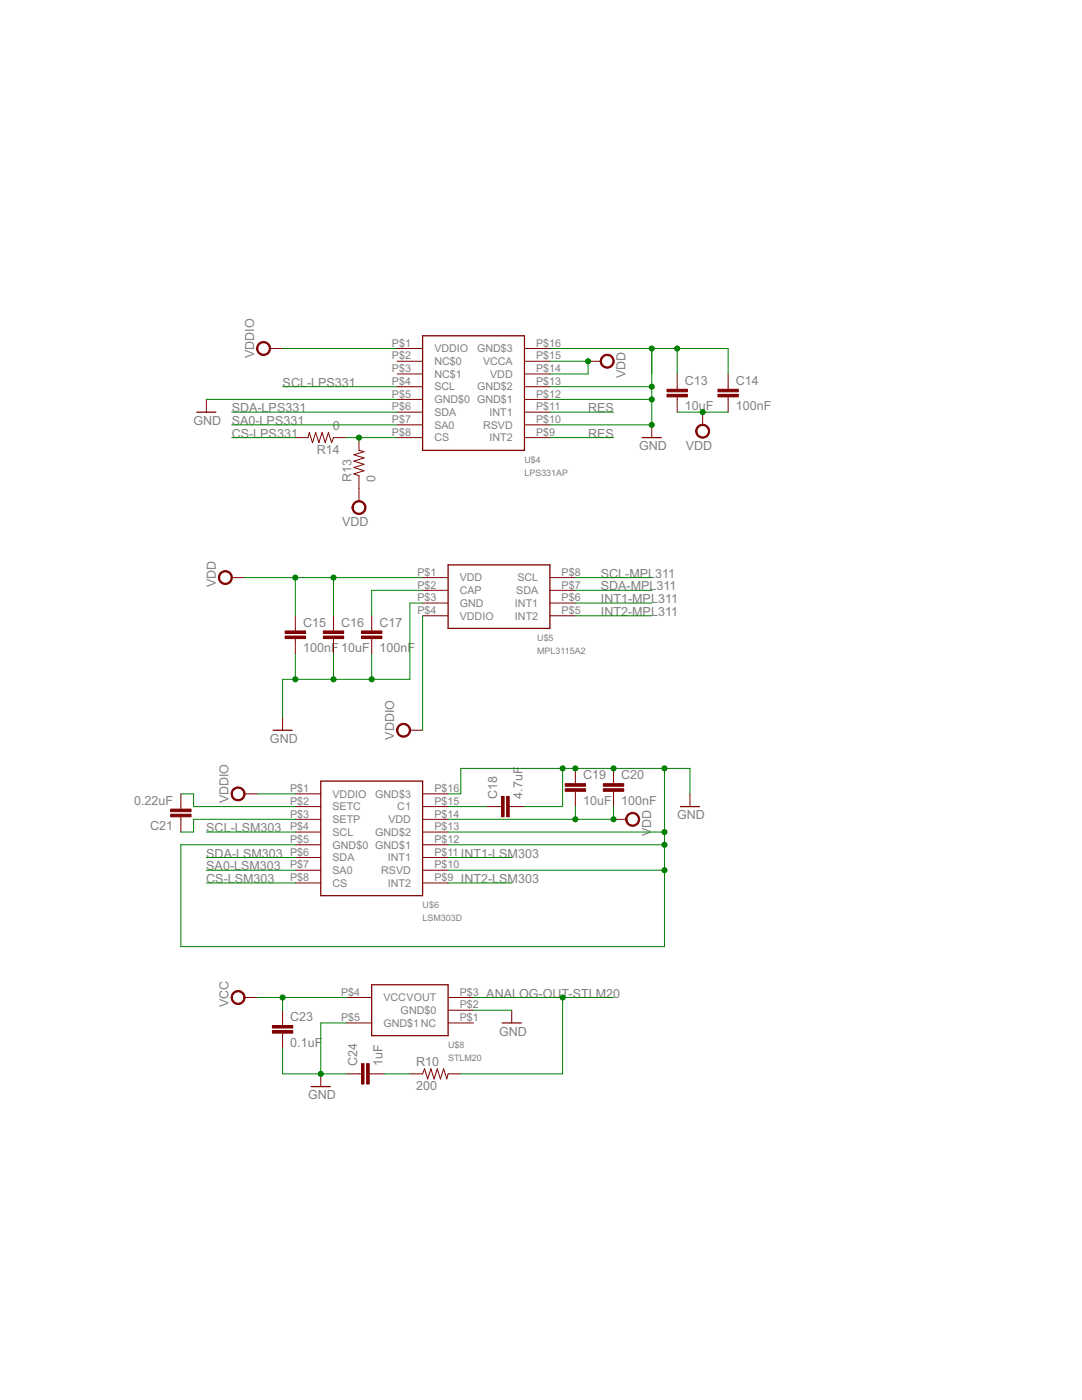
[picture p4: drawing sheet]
<svg xmlns="http://www.w3.org/2000/svg" width="216mm" height="279mm" viewBox="0 0 216 279" stroke-linecap="round" stroke-linejoin="round" font-family="sans-serif">
<path d="M84.3 67h20.3v22.9h-20.3zM39.3 82.3h3.8M128.1 87.3h3.9M89.4 112.7h20.3v12.7h-20.3zM54.5 145.7h3.8M64 155.9h20.3v22.9h-20.3zM135.8 161h3.8M74.2 196.5h15.2v10.2h-15.2zM62.1 216.9h3.8M100.2 204.2h3.8" fill="none" stroke="#800000" stroke-width=".25"/>
<g fill="none" stroke="#800000" stroke-width=".2">
<path d="M41.2 79.7v2.6M53.9 69.6h2.5M79.2 69.6h5.1M79.2 72.1h5.1M79.2 74.6h5.1M79.2 77.2h5.1M79.2 79.7h5.1M104.6 69.6h5.1M104.6 72.1h5.1M104.6 74.6h5.1M104.6 77.2h5.1M104.6 79.7h5.1"/>
<path d="M117.3 72.1h2.6M135.1 74.6v3.1M135.1 79.2v3.1M145.3 74.6v3.1M145.3 79.2v3.1M58.9 87.3h2.6l.2-1 .7 2 .6-2 .6 2 .7-2 .6 2 .6-2 .7 2 .3-1h2.6M71.6 87.3v2.6l1 .2-2 .7 2 .6-2 .6 2 .7-2 .6 2 .6-2 .7 1 .4v5M79.2 82.3h5.1M79.2 84.8h5.1M79.2 87.3h5.1M104.6 82.3h5.1M104.6 84.8h5.1"/>
<path d="M104.6 87.3h5.1M130 84.8v2.5M140.2 82.3v2.5M46.2 115.3h2.6M84.3 115.3h5.1M84.3 117.8h5.1M109.7 115.3h5.1M109.7 117.8h5.1M58.9 122.9v3M58.9 127.4v3.1M66.5 122.9v3M66.5 127.4v3.1"/>
<path d="M74.2 122.9v3M74.2 127.4v3.1M84.3 120.4h5.1M84.3 122.9h5.1M109.7 120.4h5.1M109.7 122.9h5.1M36.1 158.4v3.1M48.8 158.4h2.5M56.4 143.2v2.5M58.9 158.4h5.1M81.8 145.7h2.5M84.3 158.4h5.1"/>
<path d="M114.8 153.4v3M114.8 157.9v3.1M122.4 153.4v3M122.4 157.9v3.1M137.7 158.4v2.6M36.1 163v3.1M58.9 161h5.1M58.9 163.5h5.1M58.9 166.1h5.1M58.9 168.6h5.1M58.9 171.1h5.1M58.9 173.7h5.1"/>
<path d="M58.9 176.2h5.1M84.3 161h5.1M84.3 163.5h5.1M84.3 166.1h5.1M84.3 168.6h5.1M84.3 171.1h5.1M84.3 173.7h5.1M84.3 176.2h5.1M97 161h3.1M101.6 161h3M122.4 163.5h2.6M48.8 199.1h2.5"/>
<path d="M69.1 199.1h5.1M89.4 199.1h5.1M56.4 201.6v3.1M56.4 206.2v3M64 214.3v2.6M69.1 204.2h5.1M69.1 214.3h3M73.7 214.3h3M81.8 214.3h2.5l.4-1 .6 2 .7-2 .6 2 .6-2 .7 2 .6-2 .7 2 .2-1h2.5M89.4 204.2h5.1M89.4 201.6h5.1M102.1 201.6v2.6"/>
</g>
<g fill="#800000" stroke="#800000" stroke-width=".2">
<path d="M120.1 71.1a1.39 1.39 0 0 1 2.2 .3 1.39 1.39 0 0 1-.8 2 1.39 1.39 0 0 1-1.7-1.3h.2a1.15 1.15 0 0 1 1.6-1.1 1.15 1.15 0 0 1 .3 1.9 1.15 1.15 0 0 1-1.8-.5l-.1-.3h-.2z" fill-rule="evenodd"/>
<path d="M51.6 68.6a1.4 1.4 0 0 1 2.2 .2 1.4 1.4 0 0 1-.8 2.1 1.4 1.4 0 0 1-1.8-1.3h.3a1.14 1.14 0 0 1 1.6-1 1.14 1.14 0 0 1 .2 1.9 1.14 1.14 0 0 1-1.8-.7v-.2h-.3z" fill-rule="evenodd"/>
<path d="M139.2 85.1a1.4 1.4 0 0 1 2.2 .2 1.4 1.4 0 0 1-.8 2.1 1.4 1.4 0 0 1-1.8-1.3h.3a1.15 1.15 0 0 1 1.6-1.1 1.15 1.15 0 0 1 .3 1.9 1.15 1.15 0 0 1-1.9-.6v-.2h-.3z" fill-rule="evenodd"/>
<path d="M43.9 114.3a1.4 1.4 0 0 1 2.3 .2 1.4 1.4 0 0 1-.8 2.1 1.4 1.4 0 0 1-1.8-1.3h.2a1.14 1.14 0 0 1 1.7-1 1.14 1.14 0 0 1 .2 1.9 1.14 1.14 0 0 1-1.8-.7l-.1-.2h-.2z" fill-rule="evenodd"/>
<path d="M79.5 144.8a1.4 1.4 0 0 1 2.2 .2 1.4 1.4 0 0 1-.8 2.1 1.4 1.4 0 0 1-1.8-1.4h.3a1.15 1.15 0 0 1 1.6-1 1.15 1.15 0 0 1 .3 1.9 1.15 1.15 0 0 1-1.9-.6v-.3h-.3z" fill-rule="evenodd"/>
<path d="M125.2 162.6a1.4 1.4 0 0 1 2.2 .2 1.4 1.4 0 0 1-.8 2.1 1.4 1.4 0 0 1-1.8-1.4h.3a1.15 1.15 0 0 1 1.6-1 1.15 1.15 0 0 1 .3 1.9 1.15 1.15 0 0 1-1.9-.6v-.3h-.3z" fill-rule="evenodd"/>
<path d="M46.5 157.5a1.4 1.4 0 0 1 2.2 .2 1.4 1.4 0 0 1-.8 2.1 1.4 1.4 0 0 1-1.8-1.4h.3a1.14 1.14 0 0 1 1.7-.9 1.14 1.14 0 0 1 .1 1.9 1.14 1.14 0 0 1-1.8-.7v-.3h-.3z" fill-rule="evenodd"/>
<path d="M46.5 198.1a1.4 1.4 0 0 1 2.2 .2 1.4 1.4 0 0 1-.8 2.1 1.4 1.4 0 0 1-1.8-1.3h.3a1.14 1.14 0 0 1 1.7-1 1.14 1.14 0 0 1 .1 2 1.14 1.14 0 0 1-1.8-.7v-.3h-.3z" fill-rule="evenodd"/>
<path d="M70.6 100.3a1.4 1.4 0 0 1 2.2 .3 1.4 1.4 0 0 1-.8 2 1.4 1.4 0 0 1-1.8-1.3h.3a1.15 1.15 0 0 1 1.6-1.1 1.15 1.15 0 0 1 .3 1.9 1.15 1.15 0 0 1-1.9-.5v-.3h-.3z" fill-rule="evenodd"/>
</g>
<g fill="#800000" stroke="#800000" stroke-width=".2">
<path d="M133.1 78.7h4.1v.5h-4.1z"/>
<path d="M133.1 77.7h4.1v.5h-4.1z"/>
<path d="M143.3 78.7h4v.5h-4z"/>
<path d="M143.3 77.7h4v.5h-4z"/>
<path d="M56.9 126.9h4.1v.5h-4.1z"/>
<path d="M56.9 125.9h4.1v.5h-4.1z"/>
<path d="M64.5 126.9h4.1v.5h-4.1z"/>
<path d="M64.5 125.9h4.1v.5h-4.1z"/>
<path d="M72.1 126.9h4.1v.5h-4.1z"/>
<path d="M72.1 125.9h4.1v.5h-4.1z"/>
<path d="M101.1 158.9h.5v4.1h-.5z"/>
<path d="M100.1 158.9h.5v4.1h-.5z"/>
<path d="M112.8 157.4h4v.5h-4z"/>
<path d="M112.8 156.4h4v.5h-4z"/>
<path d="M120.4 157.4h4.1v.5h-4.1z"/>
<path d="M120.4 156.4h4.1v.5h-4.1z"/>
<path d="M34.1 161.5h4v.5h-4z"/>
<path d="M34.1 162.5h4v.5h-4z"/>
<path d="M54.4 205.7h4v.5h-4z"/>
<path d="M54.4 204.7h4v.5h-4z"/>
<path d="M73.2 212.3h.5v4h-.5z"/>
<path d="M72.1 212.3h.5v4h-.5z"/>
</g>
<g fill="none" stroke="#008000" stroke-width=".2">
<path d="M41.2 79.7h38M56.4 69.6h22.8M56.4 77.2h22.8M109.7 69.6h35.6v5M109.7 77.2h20.3M109.7 79.7h20.3M109.7 72.1h7.6v2.5h-7.6M130 69.6v15.2h-20.3M135.1 69.6v5M46.2 84.8h33M46.2 82.3h33M46.2 87.3h12.7"/>
<path d="M69.1 87.3h10.1M109.7 82.3h12.7M109.7 87.3h12.7M135.1 82.3h10.2M48.8 115.3h35.5M58.9 115.3v7.6M66.5 115.3v7.6M84.3 117.8h-10.1v5.1M114.8 115.3h15.2M114.8 117.8h15.2M58.9 130.5v5.1M66.5 130.5v5.1"/>
<path d="M74.2 130.5v5.1M84.3 120.4h-2.5v15.2h-25.4v7.6M84.3 122.9v22.8M114.8 120.4h15.2M114.8 122.9h15.2M36.1 158.4h2.5v2.6h20.3M51.3 158.4h7.6M89.4 158.4h2.5v-5h45.8v5M112.3 153.4v7.6h-7.7M132.6 153.4v35.5h-96.5v-20.3h22.8M41.2 166.1h17.7M41.2 173.7h17.7"/>
<path d="M41.2 171.1h17.7M41.2 176.2h17.7M58.9 163.5h-20.3v2.6h-2.5M89.4 161h7.6M89.4 166.1h43.2M89.4 168.6h43.2M89.4 173.7h43.2M89.4 171.1h12.7M89.4 176.2h12.7M114.8 161v2.5M122.4 161v2.5h-33M51.3 199.1h17.8"/>
<path d="M56.4 199.1v2.5M94.5 199.1h27.9M112.3 199.1v15.2h-20.4M56.4 209.2v5.1h12.7M69.1 204.2h-5.1v10.1M76.7 214.3h5.1M94.5 201.6h7.6"/>
</g>
<g fill="#008000" stroke="#008000" stroke-width=".2">
<circle cx="130" cy="77.2" r=".51"/>
<circle cx="130" cy="79.7" r=".51"/>
<circle cx="130" cy="84.8" r=".51"/>
<circle cx="130" cy="69.6" r=".51"/>
<circle cx="135.1" cy="69.6" r=".51"/>
<circle cx="74.2" cy="135.6" r=".51"/>
<circle cx="66.5" cy="135.6" r=".51"/>
<circle cx="58.9" cy="135.6" r=".51"/>
<circle cx="112.3" cy="153.4" r=".51"/>
<circle cx="132.6" cy="166.1" r=".51"/>
<circle cx="132.6" cy="168.6" r=".51"/>
<circle cx="132.6" cy="173.7" r=".51"/>
<circle cx="132.6" cy="153.4" r=".51"/>
<circle cx="114.8" cy="153.4" r=".51"/>
<circle cx="122.4" cy="153.4" r=".51"/>
<circle cx="64" cy="214.3" r=".51"/>
<circle cx="117.3" cy="72.1" r=".51"/>
<circle cx="140.2" cy="82.3" r=".51"/>
<circle cx="58.9" cy="115.3" r=".51"/>
<circle cx="66.5" cy="115.3" r=".51"/>
<circle cx="114.8" cy="163.5" r=".51"/>
<circle cx="122.4" cy="163.5" r=".51"/>
<circle cx="71.6" cy="87.3" r=".51"/>
<circle cx="56.4" cy="199.1" r=".51"/>
<circle cx="112.3" cy="199.1" r=".51"/>
</g>
<g font-size="2.8" fill="#808080">
<text x="50.7" y="71.5" transform="rotate(-90 50.7 71.5)">VDDIO</text>
<text x="56.4" y="77.2">SCL-LPS331</text>
<text x="124.8" y="75.5" transform="rotate(-90 124.8 75.5)">VDD</text>
<text x="136.7" y="76.8">C13</text>
<text x="146.8" y="76.8">C14</text>
<text x="46.2" y="82.2">SDA-LPS331</text>
<text x="117.4" y="82.2">RES</text>
<text x="136.7" y="81.9">10uF</text>
<text x="146.8" y="81.9">100nF</text>
<text x="38.6" y="84.8">GND</text>
<text x="46.2" y="84.8">SA0-LPS331</text>
<text x="46.2" y="87.3">CS-LPS331</text>
<text x="66.4" y="85.8">0</text>
<text x="117.4" y="87.3">RES</text>
<text x="127.5" y="89.9">GND</text>
<text x="136.8" y="89.7">VDD</text>
<text x="63.2" y="90.6">R14</text>
<text x="70.1" y="96.2" transform="rotate(-90 70.1 96.2)">R13</text>
<text x="74.9" y="96.2" transform="rotate(-90 74.9 96.2)">0</text>
<text x="68.3" y="105">VDD</text>
<text x="43.1" y="117.2" transform="rotate(-90 43.1 117.2)">VDD</text>
<text x="119.9" y="115.3">SCL-MPL311</text>
<text x="119.9" y="117.8">SDA-MPL311</text>
<text x="60.5" y="125">C15</text>
<text x="68.1" y="125">C16</text>
<text x="75.7" y="125">C17</text>
<text x="119.9" y="120.3">INT1-MPL311</text>
<text x="119.9" y="122.9">INT2-MPL311</text>
<text x="60.5" y="130.1">100nF 10uF</text>
<text x="75.7" y="130.1">100nF</text>
<text x="53.9" y="148.3">GND</text>
<text x="78.6" y="147.6" transform="rotate(-90 78.6 147.6)">VDDIO</text>
<text x="116.3" y="155.5">C19</text>
<text x="124" y="155.5">C20</text>
<text x="26.7" y="160.6">0.22uF</text>
<text x="45.6" y="160.3" transform="rotate(-90 45.6 160.3)">VDDIO</text>
<text x="99.2" y="159.5" transform="rotate(-90 99.2 159.5)">C18</text>
<text x="104.3" y="159.5" transform="rotate(-90 104.3 159.5)">4.7uF</text>
<text x="116.3" y="160.6">10uF</text>
<text x="124" y="160.6">100nF</text>
<text x="30" y="165.7">C21</text>
<text x="41.2" y="166.1">SCL-LSM303</text>
<text x="129.9" y="166.9" transform="rotate(-90 129.9 166.9)">V</text>
<text x="129.9" y="165.2" transform="rotate(-90 129.9 165.2)">DD</text>
<text x="135.1" y="163.5">GND</text>
<text x="41.2" y="173.7">SA0-LSM303</text>
<text x="41.2" y="171.1">SDA-LSM303</text>
<text x="92" y="171.1">INT1-LSM303</text>
<text x="41.2" y="176.2">CS-LSM303</text>
<text x="92" y="176.2">INT2-LSM303</text>
<text x="45.6" y="201" transform="rotate(-90 45.6 201)">VCC</text>
<text x="57.9" y="203.8">C23</text>
<text x="97" y="199.1">ANALOG-OUT-STLM20</text>
<text x="57.9" y="208.9">0.1uF</text>
<text x="99.6" y="206.7">GND</text>
<text x="71.3" y="212.8" transform="rotate(-90 71.3 212.8)">C24</text>
<text x="76.3" y="212.8" transform="rotate(-90 76.3 212.8)">1uF</text>
<text x="83.1" y="212.8">R10</text>
<text x="61.5" y="219.4">GND</text>
<text x="83.1" y="217.6">200</text>
</g>
<g font-size="2.4" fill="#808080">
<text x="78.2" y="69.2">P$1</text>
<text x="78.2" y="71.7">P$2</text>
<text x="86.7" y="70.3">VDDIO</text>
<text x="95.2" y="70.3">GND$3</text>
<text x="107" y="71.7">P$15</text>
<text x="107" y="69.2">P$16</text>
<text x="78.2" y="74.3">P$3</text>
<text x="78.2" y="76.8">P$4</text>
<text x="86.7" y="72.8">NC$0</text>
<text x="86.7" y="75.4">NC$1</text>
<text x="86.7" y="77.9">SCL</text>
<text x="95.2" y="77.9">GND$2</text>
<text x="96.4" y="72.9">VCCA</text>
<text x="97.8" y="75.4">VDD</text>
<text x="107" y="76.8">P$13</text>
<text x="107" y="74.3">P$14</text>
<text x="78.2" y="79.4">P$5</text>
<text x="78.2" y="81.9">P$6</text>
<text x="86.7" y="80.5">GND$0 GND$1</text>
<text x="86.7" y="83">SDA</text>
<text x="97.7" y="83">INT1</text>
<text x="107" y="81.9">P$11</text>
<text x="107" y="79.4">P$12</text>
<text x="78.2" y="84.4">P$7</text>
<text x="78.2" y="87">P$8</text>
<text x="86.7" y="85.5">SA0</text>
<text x="86.7" y="88.1">CS</text>
<text x="96.4" y="85.5">RSVD</text>
<text x="97.7" y="88.1">INT2</text>
<text x="107" y="87">P$9</text>
<text x="107" y="84.4">P$10</text>
<text x="83.3" y="114.9">P$1</text>
<text x="83.3" y="117.4">P$2</text>
<text x="83.3" y="120">P$3</text>
<text x="91.8" y="116">VDD</text>
<text x="91.8" y="118.6">CAP</text>
<text x="103" y="118.6">SDA</text>
<text x="103.2" y="116">SCL</text>
<text x="112.1" y="120">P$6</text>
<text x="112.1" y="117.4">P$7</text>
<text x="112.1" y="114.9">P$8</text>
<text x="83.3" y="122.5">P$4</text>
<text x="91.8" y="121.1">GND</text>
<text x="91.8" y="123.6">VDDIO</text>
<text x="102.8" y="123.6">INT2</text>
<text x="102.8" y="121.1">INT1</text>
<text x="112.1" y="122.5">P$5</text>
<text x="57.9" y="158.1">P$1</text>
<text x="57.9" y="160.6">P$2</text>
<text x="66.4" y="159.2">VDDIO</text>
<text x="66.4" y="161.7">SETC</text>
<text x="74.9" y="159.2">GND$3</text>
<text x="79.3" y="161.7">C1</text>
<text x="86.7" y="160.6">P$15</text>
<text x="86.7" y="158.1">P$16</text>
<text x="57.9" y="163.2">P$3</text>
<text x="57.9" y="165.7">P$4</text>
<text x="66.4" y="164.3">SETP</text>
<text x="66.4" y="166.8">SCL</text>
<text x="74.9" y="166.8">GND$2</text>
<text x="77.5" y="164.3">VDD</text>
<text x="86.7" y="165.7">P$13</text>
<text x="86.7" y="163.2">P$14</text>
<text x="57.9" y="168.2">P$5</text>
<text x="57.9" y="170.8">P$6</text>
<text x="57.9" y="173.3">P$7</text>
<text x="66.4" y="169.4">GND$0 GND$1</text>
<text x="66.4" y="171.9">SDA</text>
<text x="77.4" y="171.9">INT1</text>
<text x="86.7" y="173.3">P$10</text>
<text x="86.7" y="170.8">P$11</text>
<text x="86.7" y="168.2">P$12</text>
<text x="57.9" y="175.9">P$8</text>
<text x="66.4" y="174.4">SA0</text>
<text x="66.4" y="177">CS</text>
<text x="76.1" y="174.4">RSVD</text>
<text x="77.4" y="177">INT2</text>
<text x="86.7" y="175.9">P$9</text>
<text x="68.1" y="198.7">P$4</text>
<text x="68.1" y="203.8">P$5</text>
<text x="76.5" y="199.8">VCCVOUT</text>
<text x="79.9" y="202.4">GND$0</text>
<text x="91.8" y="203.8">P$1</text>
<text x="91.8" y="201.3">P$2</text>
<text x="91.8" y="198.7">P$3</text>
<text x="76.5" y="204.9">GND$1NC</text>
</g>
<g font-size="2" fill="#808080">
<text x="104.7" y="94.9">LPS331AP</text>
<text x="104.7" y="92.4">U$4</text>
<text x="107.2" y="130.5">MPL3115A2</text>
<text x="107.2" y="128">U$5</text>
<text x="84.3" y="183.8">LSM303D</text>
<text x="84.3" y="181.3">U$6</text>
<text x="89.4" y="209.2">U$8</text>
<text x="89.4" y="211.8">STLM20</text>
</g>
</svg>
